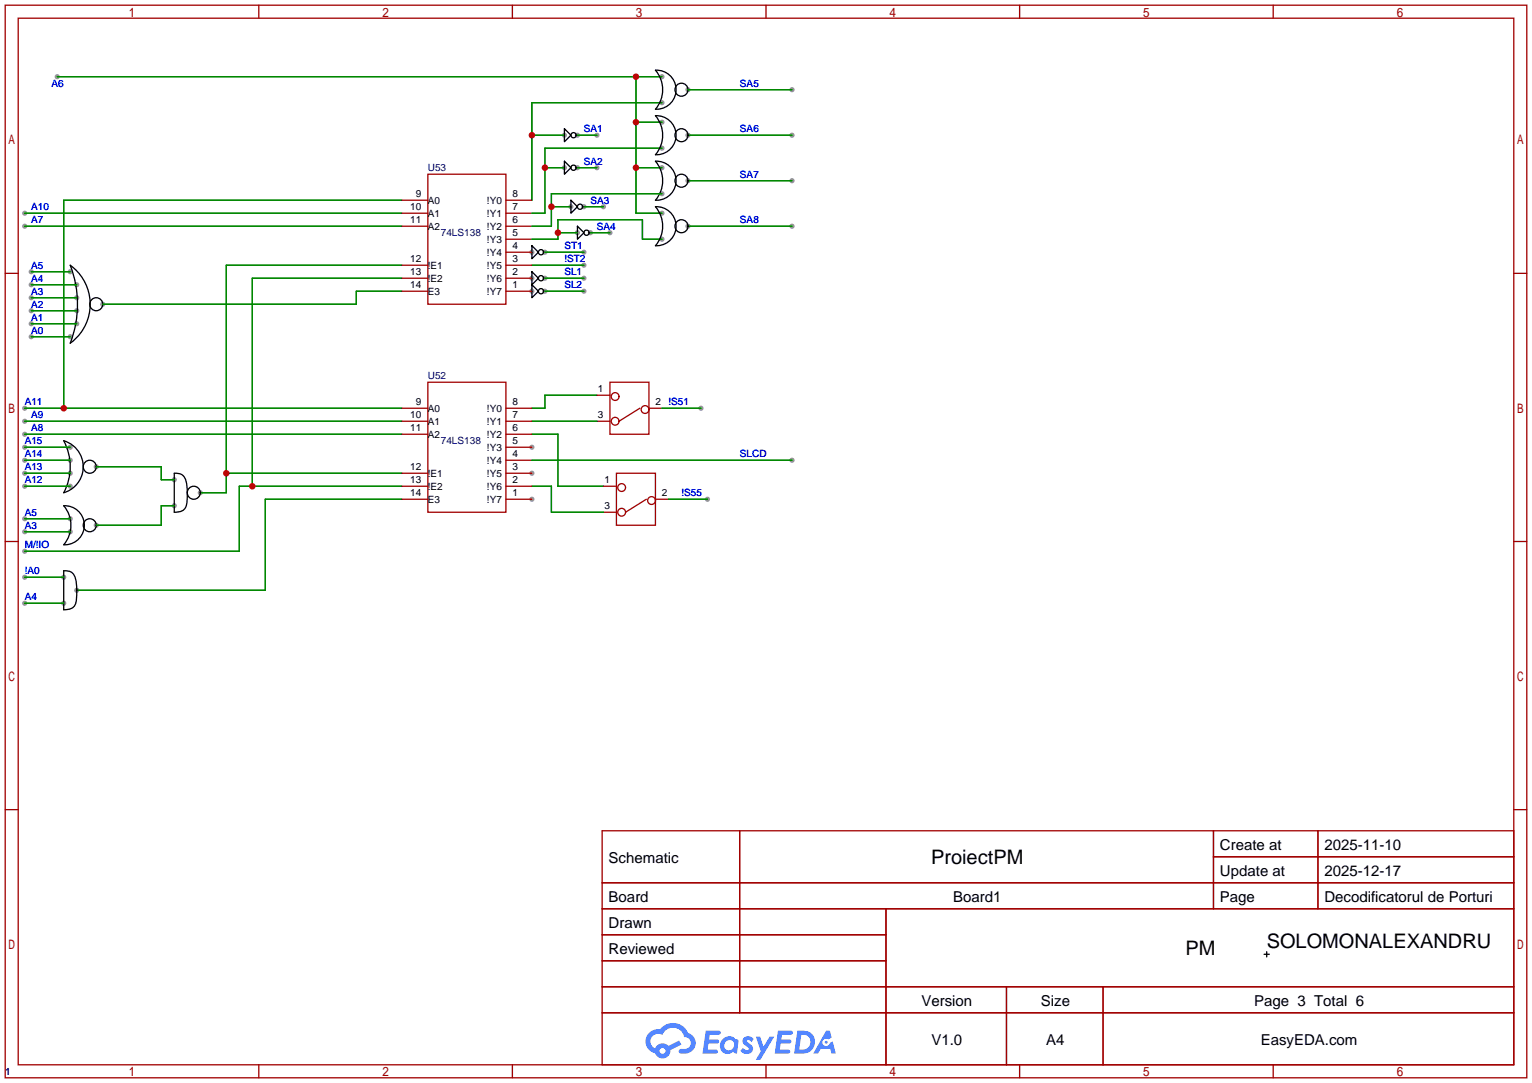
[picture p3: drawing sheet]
<svg xmlns="http://www.w3.org/2000/svg" width="299mm" height="212mm" viewBox="0 0 299 212" stroke-linecap="round" stroke-linejoin="round" font-family="sans-serif">
<g fill="#999">
<circle cx="103.9" cy="97.5" r=".51"/>
<circle cx="103.9" cy="92.5" r=".51"/>
<circle cx="103.9" cy="87.4" r=".51"/>
<circle cx="103.9" cy="56.9" r=".51"/>
<circle cx="103.9" cy="54.4" r=".51"/>
<circle cx="103.9" cy="49.3" r=".51"/>
<circle cx="39.1" cy="96.3" r=".51"/>
<circle cx="4.8" cy="84.8" r=".51"/>
<circle cx="15" cy="115.3" r=".51"/>
<circle cx="138.2" cy="97.5" r=".51"/>
<circle cx="136.9" cy="79.8" r=".51"/>
<circle cx="4.8" cy="87.4" r=".51"/>
<circle cx="13.7" cy="87.4" r=".51"/>
<circle cx="4.8" cy="89.9" r=".51"/>
<circle cx="13.7" cy="89.9" r=".51"/>
<circle cx="13.7" cy="92.5" r=".51"/>
<circle cx="4.8" cy="92.5" r=".51"/>
<circle cx="13.7" cy="95" r=".51"/>
<circle cx="4.8" cy="95" r=".51"/>
<circle cx="13.7" cy="101.3" r=".51"/>
<circle cx="4.8" cy="101.3" r=".51"/>
<circle cx="13.7" cy="103.9" r=".51"/>
<circle cx="4.8" cy="103.9" r=".51"/>
<circle cx="34" cy="93.7" r=".51"/>
<circle cx="18.8" cy="91.2" r=".51"/>
<circle cx="34" cy="98.8" r=".51"/>
<circle cx="18.8" cy="102.6" r=".51"/>
<circle cx="4.8" cy="117.9" r=".51"/>
<circle cx="12.4" cy="117.9" r=".51"/>
<circle cx="4.8" cy="107.7" r=".51"/>
<circle cx="4.8" cy="41.7" r=".51"/>
<circle cx="4.8" cy="44.2" r=".51"/>
<circle cx="6.1" cy="53.1" r=".51"/>
<circle cx="13.7" cy="53.1" r=".51"/>
<circle cx="6.1" cy="55.6" r=".51"/>
<circle cx="15" cy="55.6" r=".51"/>
<circle cx="15" cy="58.2" r=".51"/>
<circle cx="6.1" cy="58.2" r=".51"/>
<circle cx="15" cy="60.7" r=".51"/>
<circle cx="6.1" cy="60.7" r=".51"/>
<circle cx="15" cy="63.2" r=".51"/>
<circle cx="6.1" cy="63.2" r=".51"/>
<circle cx="6.1" cy="65.8" r=".51"/>
<circle cx="13.7" cy="65.8" r=".51"/>
<circle cx="20.1" cy="59.4" r=".51"/>
<circle cx="114" cy="49.3" r=".51"/>
<circle cx="106.4" cy="49.3" r=".51"/>
<circle cx="114" cy="51.8" r=".51"/>
<circle cx="114" cy="54.4" r=".51"/>
<circle cx="106.4" cy="54.4" r=".51"/>
<circle cx="114" cy="56.9" r=".51"/>
<circle cx="106.4" cy="56.9" r=".51"/>
<circle cx="129.3" cy="23.9" r=".51"/>
<circle cx="129.3" cy="32.8" r=".51"/>
<circle cx="129.3" cy="41.7" r=".51"/>
<circle cx="129.3" cy="15" r=".51"/>
<circle cx="11.2" cy="15" r=".51"/>
<circle cx="154.7" cy="17.5" r=".51"/>
<circle cx="134.4" cy="17.5" r=".51"/>
<circle cx="134.4" cy="26.4" r=".51"/>
<circle cx="154.7" cy="26.4" r=".51"/>
<circle cx="110.2" cy="26.4" r=".51"/>
<circle cx="129.3" cy="20.1" r=".51"/>
<circle cx="4.8" cy="82.3" r=".51"/>
<circle cx="4.8" cy="79.8" r=".51"/>
<circle cx="110.2" cy="32.8" r=".51"/>
<circle cx="129.3" cy="29" r=".51"/>
<circle cx="116.6" cy="26.4" r=".51"/>
<circle cx="112.8" cy="26.4" r=".51"/>
<circle cx="116.6" cy="32.8" r=".51"/>
<circle cx="112.8" cy="32.8" r=".51"/>
<circle cx="134.4" cy="35.3" r=".51"/>
<circle cx="154.7" cy="35.3" r=".51"/>
<circle cx="129.3" cy="37.8" r=".51"/>
<circle cx="111.5" cy="40.4" r=".51"/>
<circle cx="117.9" cy="40.4" r=".51"/>
<circle cx="114" cy="40.4" r=".51"/>
<circle cx="112.8" cy="45.5" r=".51"/>
<circle cx="129.3" cy="46.7" r=".51"/>
<circle cx="115.3" cy="45.5" r=".51"/>
<circle cx="119.1" cy="45.5" r=".51"/>
<circle cx="134.4" cy="44.2" r=".51"/>
<circle cx="154.7" cy="44.2" r=".51"/>
<circle cx="154.7" cy="89.9" r=".51"/>
<circle cx="4.8" cy="112.8" r=".51"/>
<circle cx="12.4" cy="112.8" r=".51"/>
</g>
<g fill="none" stroke="#a10000" stroke-width=".25">
<path d="M1 1h297.2v209.6h-297.2zM3.6 3.6h292.1v204.4h-292.1zM50.5 1v2.6M100.1 1v2.6M149.6 1v2.6M199.1 1v2.6M248.7 1v2.6M1 53.4h2.6M295.7 53.4h2.5M1 105.8h2.6M295.7 105.8h2.5M1 158.2h2.6"/>
<path d="M295.7 158.2h2.5M117.6 162.3h178.1v45.7h-178.1zM117.6 172.5h178.1M117.6 177.5h178.1M144.5 162.3v35.6M173 177.5v30.5M237 162.3v15.2M237 167.4h58.7M257.4 162.3v15.2M117.6 182.6h55.4M117.6 192.8h178.1M117.6 187.7h55.4"/>
<path d="M117.6 197.9h178.1M196.6 192.8v15.2M215.4 192.8v15.2M50.5 208v2.6M100.1 208v2.6M149.6 208v2.6M199.1 208v2.6M248.7 208v2.6"/>
</g>
<g fill="#5487ff">
<path d="M145.3 202.7a1.3 1.3 0 0 1 1.9 .3l-.4 .6a.54 .54 0 0 0-.9-.2l.1 .2a1.58 1.58 0 0 1 1 1.5 1.43 1.43 0 0 1-2.4 .2l.5-.6a.64 .64 0 0 0 .5 .5 .64 .64 0 0 0 .7-.3l-.2-.2a1.35 1.35 0 0 1-.9-1.8z"/>
<path d="M147.6 202.5h.9l.6 2 1.2-2h.9l-2.7 4.6h-.9l1-1.7z"/>
<path d="M137.8 201.4h1.7a1.31 1.31 0 0 1 1.2 .2 .4 .4 0 0 1-.3 .5l-1.8 .1-.1 .9h1.6a.4 .4 0 0 1 .4 .4 .4 .4 0 0 1-.5 .4h-1.6l-.2 1.2h.8a1.23 1.23 0 0 1 1.2 .2 .39 .39 0 0 1-.4 .5h-2.6z"/>
<path d="M151.9 201.4h1.7a1.32 1.32 0 0 1 1.2 .2 .39 .39 0 0 1-.3 .5l-1.8 .1-.1 .9h1.6a.4 .4 0 0 1 .4 .4 .4 .4 0 0 1-.4 .4h-1.7l-.2 1.2h.8a1.23 1.23 0 0 1 1.2 .1 .39 .39 0 0 1-.4 .6h-2.6z"/>
<path d="M161.3 201.4h.8l.3 1.3-.6 .4a.75 .75 0 0 0-1.1 .3 .75 .75 0 0 0 .5 1 .75 .75 0 0 0 .9-.7l.5-.2 .6 2.3h-.8l-.3-.9h-1.8l-.5 .9h-1z"/>
<path d="M155.7 201.4l-.6 4.4h1.5a2.27 2.27 0 0 0 2.6-2.2 2.27 2.27 0 0 0-2.7-2.2zM156.5 202.1a1.5 1.5 0 0 1 1.8 1.6 1.5 1.5 0 0 1-1.9 1.4h-.3z"/>
<path d="M141.2 203a1.6 1.6 0 0 0-.3 2.3 1.6 1.6 0 0 0 2.3 .2l.7 .3 .3-2.4-.1-.3-.5-.1a1.58 1.58 0 0 0-2.4 0zM141.8 203.5a.99 .99 0 0 1 1.6 .3 .99 .99 0 0 1-.9 1.4 .94 .94 0 0 1-1-.6 .94 .94 0 0 1 .3-1.1z"/>
<path d="M126.8 201.8a2.37 2.37 0 0 0 1.1 4 1.54 1.54 0 0 0 1.8 1 1.54 1.54 0 0 0 1.2-1.6l2.2-1.1-.5-.8-2 1a1.57 1.57 0 0 0-2.7 .5 1.5 1.5 0 0 1-.7-2.1 1.5 1.5 0 0 1 2.2-.5 2.23 2.23 0 0 1 2.3-1.4 2.23 2.23 0 0 1 2 1.8 1.16 1.16 0 0 1 1.2 1.1 1.16 1.16 0 0 1-1.1 1.2h-.7a.47 .47 0 0 0-.5 .4 .47 .47 0 0 0 .4 .5 2.17 2.17 0 0 0 2.5-.9 2.17 2.17 0 0 0-.3-2.7l-.8-.4a3.2 3.2 0 0 0-5.5-.7l-1.1 .1zM128.8 205.3a.6 .6 0 0 1 1.2 0 .6 .6 0 0 1-1.2 0z"/>
<circle cx="161.4" cy="203.6" r=".28"/>
</g>
<g fill="none" stroke="#008700" stroke-width=".25">
<path d="M11.2 15h118.1M124.2 15v26.7h5.1M134.4 17.5h20.3M78.5 39.1h-66.1v40.7M103.9 26.4h6.3M106.4 32.8h3.8M112.8 32.8h3.8M112.8 26.4h3.8M124.2 23.9h5.1M124.2 32.8h5.1M129.3 29h-22.9v12.7h-2.5M129.3 37.8h-21.6v6.4h-3.8"/>
<path d="M129.3 20.1h-25.4v19M134.4 26.4h20.3M134.4 35.3h20.3M4.8 41.7h73.7M4.8 44.2h73.7M6.1 53.1h7.6M6.1 55.6h8.9M6.1 58.2h8.9M78.5 51.8h-34.3v44.5h-5.1M78.5 54.4h-29.2v40.6M78.5 56.9h-8.9v2.5h-49.5M103.9 51.8h10.1"/>
<path d="M103.9 46.7h5.1v-3.8h16.5v3.8h3.8M106.4 54.4h7.6M106.4 56.9h7.6M106.4 49.3h7.6M107.7 40.4h3.8M109 45.5h3.8M114 40.4h3.9M115.3 45.5h3.8M134.4 44.2h20.3M4.8 79.8h73.7M6.1 60.7h8.9M6.1 63.2h8.9"/>
<path d="M6.1 65.8h7.6M116.6 77.2h-10.2v2.6h-2.5M129.3 79.8h7.6M4.8 92.5h8.9M4.8 84.8h73.7M4.8 95h8.9M4.8 87.4h8.9M4.8 89.9h8.9M4.8 82.3h73.7M18.8 91.2h12.7v2.5h2.5M34 98.8h-2.5v3.8h-12.7M44.2 92.5h34.3"/>
<path d="M78.5 97.5h-26.7v17.8h-36.8M78.5 95h-31.8v12.7h-41.9M103.9 84.8h5.1v10.2h8.9M103.9 95h3.8v5.1h10.2M103.9 89.9h50.8M103.9 82.3h12.7M130.6 97.5h7.6M4.8 101.3h8.9M4.8 103.9h8.9M4.8 117.9h7.6M4.8 112.8h7.6"/>
</g>
<g fill="none" stroke="#a10000" stroke-width=".25">
<path d="M78.5 39.1h5.1M83.6 34h15.2v25.4h-15.2zM98.8 39.1h5.1M78.5 56.9h5.1M78.5 54.4h5.1M78.5 51.8h5.1M78.5 44.2h5.1M78.5 41.7h5.1M98.8 56.9h5.1M98.8 54.4h5.1M98.8 51.8h5.1M98.8 49.3h5.1"/>
<path d="M98.8 46.7h5.1M98.8 44.2h5.1M98.8 41.7h5.1M78.5 79.8h5.1M83.6 74.7h15.2v25.4h-15.2zM98.8 79.8h5.1M116.6 77.2h2.5M119.1 74.7h7.6v10.1h-7.6zM125 79.8l-4.1 2.5M126.7 79.8h2.6M78.5 82.3h5.1M78.5 97.5h5.1"/>
<path d="M78.5 95h5.1M78.5 92.5h5.1M78.5 84.8h5.1M98.8 82.3h5.1M98.8 97.5h5.1M98.8 95h5.1M98.8 92.5h5.1M98.8 89.9h5.1M98.8 87.4h5.1M98.8 84.8h5.1M116.6 82.3h2.5M117.9 95h2.5"/>
<path d="M120.4 92.5h7.6v10.1h-7.6zM126.2 97.5l-4 2.6M128 97.5h2.6M117.9 100.1h2.5"/>
<circle cx="120.1" cy="77.5" r=".76"/>
<circle cx="120.1" cy="82.3" r=".76"/>
<circle cx="121.4" cy="95.2" r=".76"/>
<circle cx="126" cy="80" r=".76"/>
<circle cx="127.3" cy="97.8" r=".76"/>
<circle cx="121.4" cy="100.1" r=".76"/>
</g>
<g fill="none" stroke="#000" stroke-width=".25">
<path d="M128 13.7a3.8 3.8 0 0 1 4 3.8 3.8 3.8 0 0 1-4 3.8 5.9 5.9 0 0 0 0-7.6zM110.2 25.1l1.3 1.3-1.3 1.3zM110.2 31.5l1.3 1.3-1.3 1.2zM111.5 39.1l1.3 1.3-1.3 1.3zM128 22.6a3.8 3.8 0 0 1 4 3.8 3.8 3.8 0 0 1-4 3.8 5.9 5.9 0 0 0 0-7.6zM128 31.5a3.8 3.8 0 0 1 4 3.8 3.8 3.8 0 0 1-4 3.8 5.9 5.9 0 0 0 0-7.6zM13.7 51.8a9.4 9.4 0 0 1 0 15.3 21.1 21.1 0 0 0 0-15.3zM103.9 48l1.3 1.3-1.3 1.2zM103.9 53.1l1.3 1.3-1.3 1.2zM103.9 55.6l1.3 1.3-1.3 1.3zM112.8 44.2l1.2 1.3-1.2 1.2zM128 40.4a3.8 3.8 0 0 1 4 3.8 3.8 3.8 0 0 1-4 3.8 5.9 5.9 0 0 0 0-7.6z"/>
<path d="M12.4 86.1a5.3 5.3 0 0 1 3.9 5.1 5.3 5.3 0 0 1-3.9 5.1 10.8 10.8 0 0 0 0-10.2zM12.4 98.8a3.8 3.8 0 0 1 4.1 3.8 3.8 3.8 0 0 1-4.1 3.8 5.9 5.9 0 0 0 0-7.6zM34 92.5a1.92 1.92 0 0 1 2.4 1.6l.2 2.2a5.3 5.3 0 0 1-.6 3.2l-1.1 .5-.9 .1zM12.4 111.5a1.92 1.92 0 0 1 2.4 1.6l.2 2.2a5.3 5.3 0 0 1-.6 3.3l-1.1 .5h-.9zM246.9 186.4h1M247.4 185.9v1"/>
<circle cx="133.1" cy="17.5" r="1.27"/>
<circle cx="112" cy="32.8" r=".51"/>
<circle cx="112" cy="26.4" r=".51"/>
<circle cx="133.1" cy="35.3" r="1.27"/>
<circle cx="133.1" cy="26.4" r="1.27"/>
<circle cx="18.8" cy="59.4" r="1.27"/>
<circle cx="105.7" cy="56.9" r=".51"/>
<circle cx="105.7" cy="54.4" r=".51"/>
<circle cx="105.7" cy="49.3" r=".51"/>
<circle cx="113.3" cy="40.4" r=".51"/>
<circle cx="114.6" cy="45.5" r=".51"/>
<circle cx="133.1" cy="44.2" r="1.27"/>
<circle cx="17.5" cy="91.2" r="1.27"/>
<circle cx="37.8" cy="96.3" r="1.27"/>
<circle cx="17.5" cy="102.6" r="1.27"/>
</g>
<g fill="#c00">
<circle cx="44.2" cy="92.5" r=".63"/>
<circle cx="49.3" cy="95" r=".63"/>
<circle cx="124.2" cy="23.9" r=".63"/>
<circle cx="124.2" cy="15" r=".63"/>
<circle cx="124.2" cy="32.8" r=".63"/>
<circle cx="103.9" cy="26.4" r=".63"/>
<circle cx="12.4" cy="79.8" r=".63"/>
<circle cx="106.4" cy="32.8" r=".63"/>
<circle cx="107.7" cy="40.4" r=".63"/>
<circle cx="109" cy="45.5" r=".63"/>
</g>
<g font-size="3.9">
<text x="181.8" y="168.8">ProiectPM</text>
<text x="247.4" y="185.3">SOLOMONALEXANDRU</text>
<text x="231.5" y="186.6">PM</text>
</g>
<g font-size="2.9">
<text x="238.3" y="166.1">Create at</text>
<text x="258.7" y="166.1">2025-11-10</text>
<text x="118.9" y="168.6">Schematic</text>
<text x="238.3" y="171.1">Update at</text>
<text x="258.7" y="171.1">2025-12-17</text>
<text x="118.9" y="176.2">Board</text>
<text x="186.1" y="176.2">Board1</text>
<text x="238.3" y="176.2">Page</text>
<text x="258.7" y="176.2">Decodificatorul de Porturi</text>
<text x="118.9" y="181.3">Drawn</text>
<text x="118.9" y="186.4">Reviewed</text>
<text x="180" y="196.5">Version</text>
<text x="203.3" y="196.5">Size</text>
<text x="244.9" y="196.5">Page 3 Total 6</text>
<text x="181.9" y="204.2">V1.0</text>
<text x="204.3" y="204.2">A4</text>
<text x="246.2" y="204.2">EasyEDA.com</text>
</g>
<g font-size="2" fill="#00f">
<text x="10.1" y="16.9">A6</text>
<text x="144.5" y="16.9">SA5</text>
<text x="114" y="25.8">SA1</text>
<text x="144.5" y="25.8">SA6</text>
<text x="114" y="32.2">SA2</text>
<text x="144.5" y="34.7">SA7</text>
<text x="6.1" y="41.1">A10</text>
<text x="115.3" y="39.8">SA3</text>
<text x="6.1" y="43.6">A7</text>
<text x="116.6" y="44.9">SA4</text>
<text x="144.5" y="43.6">SA8</text>
<text x="6.1" y="52.5">A5</text>
<text x="110.2" y="48.7">ST1</text>
<text x="110.2" y="51.2">!ST2</text>
<text x="110.2" y="53.8">SL1</text>
<text x="6.1" y="55">A4</text>
<text x="6.1" y="57.6">A3</text>
<text x="110.2" y="56.3">SL2</text>
<text x="6.1" y="60.1">A2</text>
<text x="6.1" y="62.7">A1</text>
<text x="6.1" y="65.2">A0</text>
<text x="4.8" y="79.2">A11</text>
<text x="6.1" y="81.7">A9</text>
<text x="130.6" y="79.2">!S51</text>
<text x="4.8" y="86.8">A15</text>
<text x="4.8" y="89.3">A14</text>
<text x="6.1" y="84.3">A8</text>
<text x="144.5" y="89.3">SLCD</text>
<text x="4.8" y="91.9">A13</text>
<text x="4.8" y="94.4">A12</text>
<text x="4.8" y="100.8">A5</text>
<text x="133.1" y="97">!S55</text>
<text x="4.8" y="103.3">A3</text>
<text x="4.8" y="107.1">M/!IO</text>
<text x="4.8" y="112.2">!A0</text>
<text x="4.8" y="117.3">A4</text>
</g>
<g font-size="2" fill="#000080">
<text x="83.6" y="33.5">U53</text>
<text x="86.1" y="46.2">74LS138</text>
<text x="83.6" y="74.1">U52</text>
<text x="86.1" y="86.8">74LS138</text>
<text x="1" y="210">1</text>
</g>
<g font-size="2">
<text x="80.1" y="41.1">10</text>
<text x="81.2" y="38.5">9</text>
<text x="83.6" y="39.8">A0</text>
<text x="95.1" y="39.8">!Y0</text>
<text x="100.1" y="41.1">7</text>
<text x="100.1" y="38.5">8</text>
<text x="80.1" y="43.6">11</text>
<text x="83.6" y="42.3">A1</text>
<text x="83.6" y="44.9">A2</text>
<text x="95.1" y="47.4">!Y3</text>
<text x="95.1" y="44.9">!Y2</text>
<text x="95.1" y="42.3">!Y1</text>
<text x="100.1" y="46.2">5</text>
<text x="100.1" y="43.6">6</text>
<text x="80.1" y="51.2">12</text>
<text x="80.1" y="53.8">13</text>
<text x="83.6" y="52.5">!E1</text>
<text x="95.1" y="52.5">!Y5</text>
<text x="95.1" y="50">!Y4</text>
<text x="100.1" y="53.8">2</text>
<text x="100.1" y="51.2">3</text>
<text x="100.1" y="48.7">4</text>
<text x="80.1" y="56.3">14</text>
<text x="83.6" y="55">!E2</text>
<text x="83.6" y="57.6">E3</text>
<text x="95.1" y="57.6">!Y7</text>
<text x="95.1" y="55">!Y6</text>
<text x="100.1" y="56.3">1</text>
<text x="116.8" y="76.6">1</text>
<text x="80.1" y="81.7">10</text>
<text x="81.2" y="79.2">9</text>
<text x="83.6" y="80.4">A0</text>
<text x="83.6" y="83">A1</text>
<text x="95.1" y="83">!Y1</text>
<text x="95.1" y="80.4">!Y0</text>
<text x="100.1" y="81.7">7</text>
<text x="100.1" y="79.2">8</text>
<text x="116.8" y="81.7">3</text>
<text x="128" y="79.2">2</text>
<text x="80.1" y="84.3">11</text>
<text x="83.6" y="85.5">A2</text>
<text x="95.1" y="88.1">!Y3</text>
<text x="95.1" y="85.5">!Y2</text>
<text x="100.1" y="89.3">4</text>
<text x="100.1" y="86.8">5</text>
<text x="100.1" y="84.3">6</text>
<text x="80.1" y="91.9">12</text>
<text x="80.1" y="94.4">13</text>
<text x="83.6" y="93.1">!E1</text>
<text x="83.6" y="95.7">!E2</text>
<text x="95.1" y="95.7">!Y6</text>
<text x="95.1" y="93.1">!Y5</text>
<text x="95.1" y="90.6">!Y4</text>
<text x="100.1" y="94.4">2</text>
<text x="100.1" y="91.9">3</text>
<text x="118" y="94.4">1</text>
<text x="80.1" y="97">14</text>
<text x="83.6" y="98.2">E3</text>
<text x="95.1" y="98.2">!Y7</text>
<text x="100.1" y="97">1</text>
<text x="118" y="99.5">3</text>
<text x="129.3" y="97">2</text>
</g>
</svg>
